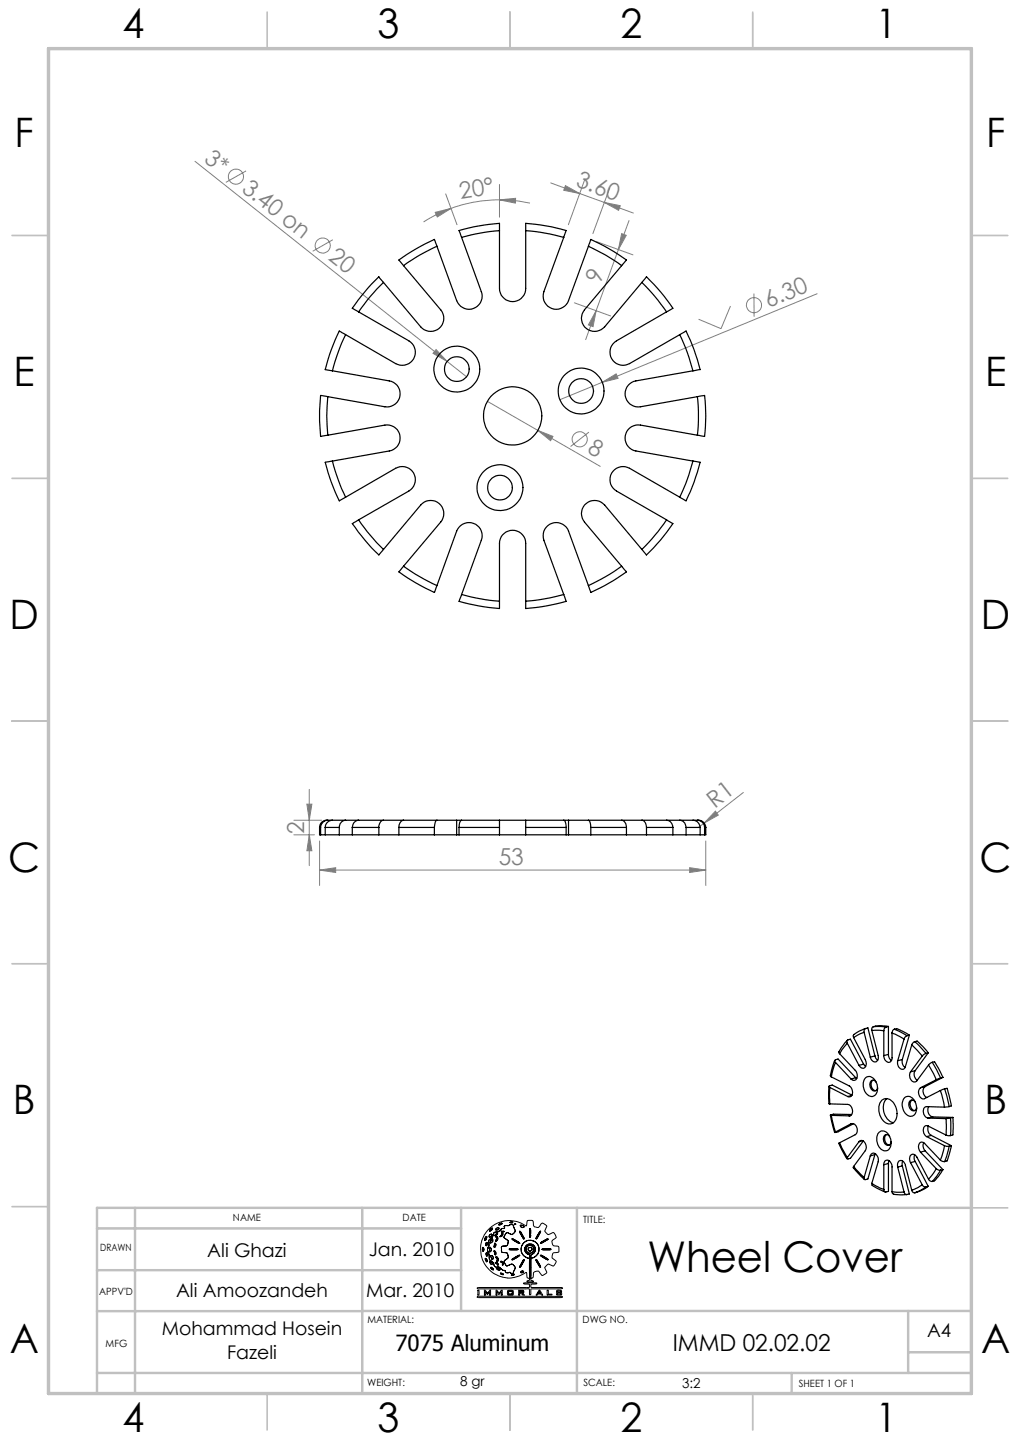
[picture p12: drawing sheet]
<svg xmlns="http://www.w3.org/2000/svg" width="210mm" height="297mm" viewBox="0 0 210 297" stroke-linecap="round" stroke-linejoin="round" font-family="sans-serif">
<g fill="none" stroke="#808080" stroke-width=".21">
<path d="M40.1 33.2l51.9 41.2M50.7 35.2l-4.2 2.4M91.8 39.9l2.3 6.4M102.8 38v6.7M113.4 37.7l5.9 2.2M116.4 38.2l2.9 1.7-3.2-.7zM119.3 39.9l5.1 1.8M120.4 36.9l-3.4 9.4M125.5 38.7l-3.4 9.4M68.5 49.4l-4.1 2.3M89.6 43.7l3.3-.8-2.9 1.8zM92.9 42.9a28.6 28.6 0 0 0-5.7 2.8"/>
<path d="M102.8 41.2l3.4-.4-.1 1zM102.8 41.2a29.6 29.6 0 0 0-9.9 1.7M102.8 41.2a30.9 30.9 0 0 1 6.3 .6M122.8 49.8l7.5 2.7M124.4 41.7l3.3 .7-.3 .9zM124.4 41.7l6 2.2M127.3 51.4l-4.6 12.6M128 48.1l.9 .4-1.6 2.9zM129.5 45.4l-2.2 6M89.8 72l2.2 2.4-2.9-1.6zM92 74.4l4.1 3.2M118.3 62.4l7.4 2.7"/>
<path d="M122.7 64l-.6 3.3-1-.4zM122.7 64l-2.1 6M124 78.7l2.9-1.7 .3 .9zM124 78.7l-8.7 3.6M150.4 63l-2 4.7-4.6-1.9M155.2 60.5l.1 4.7M168.2 60.5l-44.2 18.2M100.3 82.7l23.3 13.4M110.7 88.6l3.1 1.3-.5 .9zM121.2 89l-3.7 3M60.5 168.9h5.7M60.5 171.9h4.2"/>
<path d="M63.2 165.6h1l-.5 3.3zM63.7 162.6v15.7M63.7 171.9l.5 3.3h-1zM65.8 179.2l3.3-.5v1zM65.8 173.2v9.2M65.8 179.2h79.5M142 178.7l3.3 .5-3.3 .5zM145 169.5l-1.2 .9M145.3 173.2v9.2M147.3 167.1l.6 .8-2.9 1.6zM153 163.2l-8 6.3"/>
<circle cx="48.6" cy="36.4" r="1.55"/>
<circle cx="66.4" cy="50.6" r="1.56"/>
<circle cx="155.2" cy="62.8" r="1.56"/>
<circle cx="119.3" cy="90.5" r="1.56"/>
</g>
<g fill="none" stroke="#000" stroke-width=".21">
<path d="M99.3 257.2l.1 .4M99.6 257.2l-.2-.3-.1 .3M99.6 257.2v.3M99.6 257.5l-.1 .2-.1-.1M99.8 255.1v.2M99.9 259.1a.57 .57 0 0 1 .4 .8zM100.1 258.1l.1 .6M100.1 254.7l.1 .4M100.1 254.7l-.3 .4M100.1 258v.1M100.1 258l.3 .3M100.2 255.1l-.2 .3-.1 .1-.1-.2"/>
<path d="M100.2 258.7h.1M100.3 256h-.2v.6l.2-.2M100.3 256v.4M100.4 257.2l.1 .8M100.4 258.3l-.1 .4M100.5 253.3a6 6 0 0 1 7.9-.8l.1-1a.78 .78 0 0 1 1-.1 .78 .78 0 0 1 .3 .9 .86 .86 0 0 0 .9 .5 .86 .86 0 0 0 .7-.8l.3-.1 .8 .5-.1 .6a.84 .84 0 0 0 .5 1.3l1-.4 .4 .4a.55 .55 0 0 1 0 .8l-.6 .4v.6l.2 .5 1.1 .2 .1 1-1.1 .2a.98 .98 0 0 0-.2 1.2l.7 .6-.4 .9-.2 .1-1.1-.5-.7 .8 .4 1.1-.8 .5-.4-.4a.79 .79 0 0 0-1.1-.4 .79 .79 0 0 0-.4 1l-.1 .2-.4 .2v.4l.6 .2-1.4 .1v-.2l.4-.1 .1-.2v-.2l-.5-.2-.1-.8v-.2h-.2a5.9 5.9 0 0 1-7.8-.9 5.9 5.9 0 0 1 .1-7.9zM100.5 258l.1 .2a1.75 1.75 0 0 0 .5 1.5M100.6 256.1l.1 .4-.3 .7M100.7 257.1v-.2h.2l.2 .3M100.7 257.1l.1 .4M100.8 257.5v.3h.2M100.9 255.9l.2 .1"/>
<path d="M100.9 259.8l-.1 .2 .4 .4 .2-.1-.1-.3M100.9 259.8l.4 .2M100.9 253.2l-.1 .3 .1 .1M100.9 255.2l-.3 .3v.6M101 258.7h.4l.1 .2-.1 .5h-.1zM101 255.7l-.1 .2M101.1 254.2h.1v.3l-.2 .3-.3-.1M101.1 254.2l-.4 .5M101.1 259.7l.4 .4M101.1 257.2l-.1 .6M101.2 255.1l.3 .2M101.2 255.1l-.2 .6"/>
<path d="M101.3 252.9l-.4 .3M101.3 252.9l.1 .2M101.4 253.1l-.5 .5M101.5 255.3l-.1 .4-.3 .3M101.5 255.3v.4l-.4 .3M101.5 254.3l-.1 .6-.5 .3M101.5 254.3l-.1 .4-.5 .5M101.7 257.6l.1 .4M101.7 256.6v.3M101.8 257.6h-.1M101.8 257.6l.3 .3M101.8 256.1l.3 .2v.3l-.4 .3"/>
<path d="M101.8 256.1l-.1 .5M101.8 258l.1 .5M102.1 258.9l.1-.1 .4 .5-.2 .5h-.1l.1-.5zM102.1 260v.1M102.1 260l.3 .2M102.1 257.9v.4l-.2 .2M102.1 254.7l.3 .1 .1 .4-.4 .5 .2-.6zM102.2 253l-.1 .3h.1M102.2 254.1l.2-.2v.2M102.2 254.1l-.3 .3M102.2 253.7l-.4 .1-.3 .5M102.2 253.7l-.5 .2-.2 .4"/>
<path d="M102.3 254.3l-.3 .2-.1-.1M102.4 254.1l-.1 .2M102.6 252.8l.1 .1v.2M102.6 252.8l-.4 .2M102.7 253.1l-.5 .2M103.2 254.5l-.2 .1M103.2 253.6l.2 .2 .4-.2h-.3M103.2 253.6h.3M103.2 260l.2 .1M103.2 260l-.2-.2h.3l.2 .2M103.3 257.3v.6l.6 .1M103.3 253.1l-.7 .6h-.4"/>
<path d="M103.3 257.3v.5l.6 .2M103.3 254l-.1 .5M103.3 254l.2 .1a.55 .55 0 0 1-.6 .6l.1-.1M103.4 251.9l-.6 .2M103.4 251.9l-.5 .4h-.2l.1-.2M103.5 260l.1 .5M103.6 253l-.3 .1M103.8 259.7l.1 .5M103.9 253h-.3M103.9 258l.6 .1 .1 .6M103.9 258l.5 .1 .2 .6M103.9 252.5v.5"/>
<path d="M104 254.3l-.2 .6 .3 .3M104 254.3l-.2 .5 .3 .4M104.1 255.2l.5 .3v.4M104.5 256.5l-1.2 .2v.6M104.5 252.4l-.6 .1M104.6 259.1l-.8 .6M104.6 255.9l-.1 .6M104.6 258.7v.4M105 251.8h.6M105 257.2h1.4M105 257.2l-.2 .1 .3 .1M105 251.8l.3 .1"/>
<path d="M105.1 257.4h1.4M105.2 254.2l-.8-.3-.4 .4M105.2 252.2l.5 .2M105.2 252.2l-.7 .2M105.4 259.4l.2 .1M105.4 255.1l.3 .3 1.3 .7-.3-.3M105.4 255.1l.9 .4M105.6 251.8l-.3 .1M105.6 254.1l-.2 .2-.2-.1M105.7 252.4l.1 .5M105.8 252.9l.2 .4M106 253.8l-.4 .3"/>
<path d="M106 252.1h.2l-.3 .1zM106 253.3v.5M106 253.3l.1 .3-.1 .2M106.3 255.5l.4 .3M106.4 257.2h.2l-.1 .2M106.6 258.6l-1.2 .8M106.8 258.8l-1.2 .7M106.9 258.5l-.3 .1M106.9 258.5l.1 .1-.2 .2M107 253.7l.4 .7M107 253.6l.3 .3M107 253.6v.1"/>
<path d="M107.1 252.5l.1 .2M107.2 252.7l.2 .1M107.3 257.2v.6l.3 .6M107.3 257.2l.1 .7 .2 .5M107.3 253.9l.2 .4M107.4 254.4l.4 .8 .2-.1-.2-.4M107.5 254.3l.3 .4M107.6 252.4l-.3-.1-.2 .2M107.6 252.4l.2 .2M107.6 252.4l-.4-.1-.1 .2M107.6 258.4l.9 .6M107.7 256.1l-.4 1.1"/>
<path d="M107.7 256.1l-.3 .5-.1 .6M107.8 259.9l.2-.4-.2-.1-.8 1.4M107.8 259.9l-.3 .4M107.8 252.6l.1 .1M107.9 255.9l-.2 .2M107.9 252.7l-.5 .1M108.1 257.7l.5 .6M108.1 257v.7M108.3 257.5l.3 .4M108.5 256.8l-.2 .7M108.6 258.3l.4 .1v.6l-.1 .1-.4-.1M108.6 257.9l.7 .2"/>
<path d="M108.7 255.5l1.3 .2M108.7 255.5l-.8 .4M108.7 255.5l.6-.1 .7 .3M108.7 257.4l.5 .3M108.7 257.4l.2 .2 .3 .1M109 256.5l.7 .2 .3 .5M109 256.5l.5 .1 .5 .6M109 256.5l-.5 .3M109 256.9l-.2 .2-.1 .3M109 254.3v.4M109 254.7l.2 .1M109 256.9l.4 .1 .1 .2v.3l-.3 .2"/>
<path d="M109 256.9l-.3 .2v.3M109.1 259.2l-.1 2M109.1 259.2l.2 .1v1.8M109.2 254.3l-.1-1.3-.1 1.3M109.2 254.3l.1 .3M109.3 254.6l-.1 .2M109.4 258.4l-.1 .7M109.5 256.3h-.8l-.4 .3-.2 .4M109.5 256.3l.6 .5M109.5 256.3l-.5-.1-.5 .2-.4 .6M109.9 258.2l-.5 .2M110 257.2l-.2 .5-.5 .4"/>
<path d="M110 257.2l-.3 .7-.4 .2M110 255.7l.8 .7M110.1 256.8l.1 .3M110.2 257.7l-.3 .5M110.2 257.1v.6M110.3 258.8l-1 .3M110.3 259.5h.3l.7 1.5zM110.7 254.3l-.4 .9M110.8 256.4l.2 .7-.1 .6M110.8 256.4l.1 .5v.8M110.9 257.7l-.1 .5-.5 .6M110.9 257.7l-.2 .7-.4 .4"/>
<path d="M111 253.9l-.3 .4M111 253.9l.3-.3-.6 1.3-.4 .3M111.6 258.8l-.3-.3 .5 .2 1.1 .8-.5-.2M111.6 258.8l.4 .3M111.6 255.8l-.3 .3 .4-.2M111.7 257.2h1.5M111.7 257.2l-.1 .1 .2 .1M111.8 257.4h1.5M112 259.1l.4 .2M112 255.5l-.4 .3M112.1 255.7l-.4 .2M112.5 255.4l-.4 .3"/>
<path d="M112.6 255.2h.3l-.4 .2M112.6 255.2l-.6 .3M113.2 257.2l.2 .1-.1 .1M98.2 265.3l.2-.1h10.5v-.7h-.9l-.2-.2 2.7-.1v.2l-1.2 .1v.6l6.4 .1 .1 .2-6.4 .1-.1 1.1-.2 .1-.1-1.1-.3-.2-10.2 .1zM98.3 267h17.4l.1 .1-.3 .2h-16.9l-.4-.1zM98.4 265.7h.2v1h-.2zM99.7 265.7l.3 .1 .4 .5 .4-.6h.2v1h-.2v-.6l-.5 .5-.4-.5v.6h-.2zM101.4 261.2l.2 .2M101.4 261.2l-.3-.2-.1 .1 .6 .5v-.2M101.5 260.1l.2 .5M101.7 260.6l.3 .3M102 260.9h.7l.3 .3"/>
<path d="M102.1 260.1l.3 .3M102.1 265.7l.7 .6 .4-.5 .2-.1v1h-.2v-.6l-.4 .5-.5-.5v.6h-.2zM102.3 261.1l-.1 .2 .2 .2 .4 .1 .1-.1-.1-.2M102.3 261.1l.5 .2M102.4 260.2l.2 .3v.1l-.2-.2M103 261.2l.6 .5M103 262.2l.7 .3h-.4zM103.4 260.1v.4h.2M103.6 261.7h.3M103.9 261.7l.2 .4M103.9 260.2l.3 .5M104.1 262.1h.6"/>
<path d="M104.5 265.8l.2-.1 1 .1v.9h-1.2zM104.7 260.6l-.5 .1M104.7 265.9v.7M104.7 266.6h.7M104.7 265.9h.7M105 262l.2 .3h.5M105 262l-.3 .1M105.1 260.4l-.4 .2M105.1 260.4l.5 .1M105.4 265.9v.7M105.6 260.5l.3 .3M105.8 261.7l-.1 .6"/>
<path d="M105.9 262.5l-.1-.1-.6 .2h.4M105.9 262.5l-.3 .1M105.9 260.8l.2 .4-.3 .5M105.9 260.8l.2 .3-.3 .6M106.8 265.7l1 .1v.5l-.3 .1 .5 .3h-.4l-.4-.3h-.2v.3h-.2zM107 265.9l.6 .1M107 266.2h.6M107 265.9v.3M107 260.8v.2M107.5 261.8l-.3 .2M107.5 261.8l.3 .1M107.5 260.3l-.5 .7"/>
<path d="M107.6 266v.2M107.8 261.9l-.2 .2-.4-.1M109 261.2v2M109 263.2h.3M109.3 262.2v1M109.3 261.1v1.1M110.9 265.8h.3l.5 .9-.9-.2-.4 .2zM111.1 266l.1 .3h-.4zM112.7 265.7h.2v.9h.7v.1h-1zM114.7 265.8h.9v.2h-.2v-.1h-.6v.2l.8 .1v.5h-1l-.1-.2 .3-.1v.2h.6v-.3h-.7l-.1-.1z"/>
</g>
<g fill="none" stroke="#c0c0c0" stroke-width=".35">
<path d="M55 2.5v7.5M105 2.5v7.5M155 2.5v7.5M2.5 48.5h7.5M200 48.5h7.5M2.5 98.5h7.5M200 98.5h7.5M2.5 148.5h7.5M200 148.5h7.5M2.5 198.5h7.5M200 198.5h7.5M2.5 248.5h7.5"/>
<path d="M200 248.8h7.5M55 287v7.5M105 287v7.5M155 287v7.5"/>
</g>
<g fill="none" stroke="#c0c0c0" stroke-width=".5">
<path d="M20 253h74.9M27.8 248.8v38.2M74.6 248.8v38.2M94.9 248.8v21.2M118.8 248.8v38.2M200 248.8h-180v38.2M20 270h54.6M20 261.6h74.9M74.6 270h125.4M187 270v12.8M187 278.5h13M20 282.8h180"/>
<path d="M163 282.8v4.2"/>
</g>
<path d="M10 10h190v277h-190z" fill="none" stroke="#c0c0c0" stroke-width=".7"/>
<g fill="#808080">
<path d="M89.8 72l2.2 2.4-2.9-1.6z"/>
<path d="M124 78.7l2.9-1.7 .3 .9z"/>
<path d="M147.3 167.1l.6 .8-2.9 1.6z"/>
<path d="M110.7 88.6l3.1 1.3-.5 .9z"/>
<path d="M65.8 179.2l3.3-.5v1zM142 178.7l3.3 .5-3.3 .5z"/>
<path d="M102.8 41.2l3.4-.4-.1 1zM89.6 43.7l3.3-.8-2.9 1.8z"/>
<path d="M122.7 64l-.6 3.3-1-.4zM128 48.1l.9 .4-1.6 2.9z"/>
<path d="M63.2 165.6h1l-.5 3.3zM63.7 171.9l.5 3.3h-1z"/>
<path d="M116.4 38.2l2.9 1.7-3.2-.7zM124.4 41.7l3.3 .7-.3 .9z"/>
</g>
<g fill="none" stroke="#000" stroke-width=".25">
<path d="M79 58.2a37.2 37.2 0 0 0-5.2 6M79 58.2l-1-1.2a38.1 38.1 0 0 0-5.4 6.5l1.2 .7M83.1 54.7l7.6 9.1a2.7 2.7 0 0 1-.3 3.8 2.7 2.7 0 0 1-3.8-.3l-7.6-9.1M90 50.7a37.4 37.4 0 0 0-6.9 4M90 50.7l-.5-1.3a33.3 33.3 0 0 0-7.4 4.2l1 1.1M95 48.9l4.1 11.2a2.7 2.7 0 0 1-1.6 3.4 2.7 2.7 0 0 1-3.5-1.6l-4-11.2M102.8 47.5a39.2 39.2 0 0 0-7.8 1.4M102.8 47.5v-1.5a41.8 41.8 0 0 0-8.3 1.5l.5 1.4M102.8 47.5v11.9a2.7 2.7 0 0 0 2.7 2.7 2.7 2.7 0 0 0 2.7-2.7v-11.9M108.2 47.5a40.2 40.2 0 0 1 7.9 1.4M108.2 47.5v-1.5a41.8 41.8 0 0 1 8.4 1.5l-.5 1.4M116.1 48.9l-4.1 11.2a2.7 2.7 0 0 0 1.6 3.4 2.7 2.7 0 0 0 3.5-1.6l4-11.2"/>
<path d="M121.1 50.7a35.6 35.6 0 0 1 6.9 4M121.1 50.7l.5-1.4a43.7 43.7 0 0 1 7.4 4.2l-1 1.2M128 54.7l-7.7 9.1a2.72 2.72 0 0 0 .4 3.8 2.72 2.72 0 0 0 3.8-.3l7.7-9.1M132.2 58.2a39.5 39.5 0 0 1 5 6M132.2 58.2l.9-1.2a35.5 35.5 0 0 1 5.4 6.5l-1.3 .7M68.4 76.4l11.8 2.1a2.7 2.7 0 0 1 2.1 3.1 2.7 2.7 0 0 1-3.1 2.2l-11.7-2.1M71.2 68.9a39.3 39.3 0 0 0-2.8 7.5M71.2 68.9l-1.3-.7a33.2 33.2 0 0 0-2.9 7.9l1.4 .3M73.8 64.2l10.4 6a2.71 2.71 0 0 1 1 3.7 2.71 2.71 0 0 1-3.7 1l-10.3-6M137.2 64.2l-10.3 6a2.7 2.7 0 0 0-1 3.7 2.7 2.7 0 0 0 3.7 1l10.3-6M139.9 68.9a39.3 39.3 0 0 1 2.8 7.5M139.9 68.9l1.3-.7a37.6 37.6 0 0 1 2.9 7.9l-1.4 .3"/>
<path d="M142.7 76.4l-11.8 2.1a2.71 2.71 0 0 0-2.2 3.1 2.71 2.71 0 0 0 3.2 2.2l11.7-2.1M67.5 81.7a37.3 37.3 0 0 0 0 7.9M67.5 81.7l-1.5-.2a38.9 38.9 0 0 0 0 8.4l1.5-.3M67.5 89.6l11.7-2a2.7 2.7 0 0 1 3.1 2.2 2.7 2.7 0 0 1-2.1 3.1l-11.8 2.1M68.4 95a39.3 39.3 0 0 0 2.8 7.4M68.4 95l-1.4 .2a36.5 36.5 0 0 0 2.9 7.9l1.3-.7M142.7 95a39.3 39.3 0 0 1-2.8 7.4M142.7 95l1.4 .2a39.1 39.1 0 0 1-2.8 7.9l-1.4-.7M143.6 81.7a37.3 37.3 0 0 1 0 7.9M143.6 81.7l1.4-.2a29.8 29.8 0 0 1 0 8.4l-1.4-.3M143.6 89.6l-11.7-2a2.71 2.71 0 0 0-3.2 2.1 2.71 2.71 0 0 0 2.2 3.2l11.8 2.1M71.2 102.4l10.3-6a2.71 2.71 0 0 1 3.7 1 2.71 2.71 0 0 1-1 3.7l-10.4 6"/>
<path d="M73.8 107.1a39.5 39.5 0 0 0 5.2 6.1M73.8 107.1l-1.3 .7a40.1 40.1 0 0 0 5.5 6.5l1-1.1M79 113.2l7.6-9.2a2.7 2.7 0 0 1 3.8-.3 2.7 2.7 0 0 1 .3 3.8l-7.6 9.1M83.1 116.6a43.6 43.6 0 0 0 6.9 4M83.1 116.6l-.9 1.1a32.3 32.3 0 0 0 7.3 4.3l.5-1.4M128 116.6a41.3 41.3 0 0 1-6.9 4M128 116.6l1 1.2a43.7 43.7 0 0 1-7.4 4.2l-.5-1.4M132.2 113.2l-7.7-9.2a2.72 2.72 0 0 0-3.8-.3 2.72 2.72 0 0 0-.4 3.8l7.7 9.1M137.2 107.1a42.1 42.1 0 0 1-5 6.1M137.2 107.1l1.3 .7a29.9 29.9 0 0 1-5.5 6.5l-.8-1.1M139.9 102.4l-10.3-6a2.7 2.7 0 0 0-3.7 1.1 2.7 2.7 0 0 0 1 3.6l10.3 6M90 120.6l4-11.2a2.71 2.71 0 0 1 3.5-1.6 2.71 2.71 0 0 1 1.6 3.5l-4.1 11.1"/>
<path d="M95 122.4a39.2 39.2 0 0 0 7.8 1.4M95 122.4l-.5 1.5a41.8 41.8 0 0 0 8.3 1.4v-1.5M102.8 123.8v-11.9a2.7 2.7 0 0 1 2.7-2.7 2.7 2.7 0 0 1 2.7 2.7v11.9M116.1 122.4a40.2 40.2 0 0 1-7.9 1.4M116.1 122.4l.5 1.4a39.4 39.4 0 0 1-8.4 1.5v-1.5M121.1 120.6l-4-11.2a2.71 2.71 0 0 0-3.5-1.6 2.71 2.71 0 0 0-1.6 3.5l4.1 11.1M65.8 170.4v1.5h.2M65.8 170.4h.2M66 171.9h1M66 170.4v1.5M67 170.4h2.8M67 171.9h2.8"/>
<path d="M67 170.4v1.5M67.5 168.9h-.1a1.48 1.48 0 0 0-1.6 1.5M67.5 168.9a1.48 1.48 0 0 0-1.5 1.5M67.5 168.9h.9M68.4 168.9a1.46 1.46 0 0 0-1.4 1.5M68.4 168.9h2.8M69.8 171.9h2.7M69.8 170.4v1.5M71.2 168.9a1.38 1.38 0 0 0-1.4 1.5M71.2 168.9h2.6M72.5 170.4h5.5M72.5 171.9h5.5"/>
<path d="M72.5 170.4v1.5M73.8 168.9a1.37 1.37 0 0 0-1.3 1.5M73.8 168.9h5.2M78 171.9h4.1M78 170.4v1.5M79 168.9a1.24 1.24 0 0 0-1 1.5M79 168.9h4.1M82.1 170.4h7.3M82.1 171.9h7.3M82.1 170.4v1.5M83.1 168.9a1.21 1.21 0 0 0-1 1.5M83.1 168.9h6.9"/>
<path d="M89.4 170.4v1.5M89.4 171.9h4.6M90 168.9a1.38 1.38 0 0 0-.6 1.5M90 168.9h4M94 168.9h1M94 171.9h.5M94 168.9v3M94.5 170.4h8.3M94.5 171.9h8.3M94.5 170.4v1.5M95 168.9h7.8M95 168.9a.9 .9 0 0 0-.5 1v.5"/>
<path d="M102.8 168.9v1.5M102.8 168.9h5.4M102.8 171.9h5.4M102.8 170.4v1.5M108.2 168.9h7.9M108.2 170.4h8.4M108.2 168.9v1.5M108.2 171.9h8.4M108.2 170.4v1.5M116.1 168.9a1.32 1.32 0 0 1 .5 1.5M116.1 168.9h1M116.6 171.9h.5"/>
<path d="M116.6 170.4v1.5M117.1 168.9h4M117.1 171.9h4.5M117.1 168.9v3M121.1 168.9a.97 .97 0 0 1 .5 1v.5M121.1 168.9h6.9M121.6 170.4h7.4M121.6 171.9h7.4M121.6 170.4v1.5M128 168.9a1.29 1.29 0 0 1 1 1.5M128 168.9h4.2M129 171.9h4.1"/>
<path d="M129 170.4v1.5M132.2 168.9a1.21 1.21 0 0 1 .9 1.5M132.2 168.9h5M133.1 170.4h5.4M133.1 171.9h5.4M133.1 170.4v1.5M137.2 168.9a1.38 1.38 0 0 1 1.3 1.5M137.2 168.9h2.7M138.5 171.9h2.8M138.5 170.4v1.5M139.9 168.9a1.37 1.37 0 0 1 1.4 1.5M139.9 168.9h2.8"/>
<path d="M141.3 170.4h2.8M141.3 171.9h2.8M141.3 170.4v1.5M142.7 168.9a1.48 1.48 0 0 1 1.4 1.5M142.7 168.9h.9M143.6 168.9a1.54 1.54 0 0 1 1.7 1.5M143.6 168.9a1.46 1.46 0 0 1 1.5 1.5M144.1 171.9h1M144.1 170.4v1.5M145.1 170.4h.2M145.1 170.4v1.5M145.3 170.4v1.5h-.2"/>
<path d="M171.9 218.4a8.9 8.9 0 0 0-.9 3.3l.1 .1M172 218.8l-.9 3M172 218.8l-.2-.4 .7-.3 3.7 3.9M172 218.8l3.2 3.4M172.7 216.6l.2 .4M172.9 217l3.2 3.4a1.23 1.23 0 0 1-.3 2.1l-.6-.3M174.4 214.9l-1.5 2.1M174.4 214.9l-.1-.3 .2-.4 .6-.2 2.7 5.2M174.4 214.9l2.4 4.5M174.5 214.2l-.6 .7-1.2 1.7M175.8 213.7l2.4 4.6a1.12 1.12 0 0 1-.5 1.7h-.4l-.5-.6M177.8 219.2l.4 .4"/>
<path d="M177.8 219.2l-1 .2M177.9 212.6l-2.1 1.1M177.9 212.6l1.3 5.1M178.2 211.8a5.3 5.3 0 0 0-2.6 1.5l.2 .4M178.2 211.8l-.3 .3v.5M178.2 211.8l.5-.1 1.4 5.8M179.5 212.2l1.3 5.2a.84 .84 0 0 1-.1 1 .84 .84 0 0 1-1 .2l-.5-.9M179.5 212.2l2.5 .1M179.8 211.5l-.3 .3v.4M179.8 211.5l2.6 .1M180.1 217.5l.6 .9M180.1 217.5l-.9 .2"/>
<path d="M182 212.3v5.1M182.4 211.6l-.3 .2-.1 .5M182.9 217.2a1.51 1.51 0 0 0 .6 1.2M182.9 211.4l-2-.1-1.1 .2M182.9 217.2l-.9 .2M182.9 211.4l-.5 .2M182.9 211.4v5.8M183.7 212.8v5.1a.77 .77 0 0 1-.6 .9 .77 .77 0 0 1-1-.6l-.1-.8M183.7 212.8l2.4 1.2M184.1 212l-.3 .2-.1 .6M184.1 212l2.6 1.3M184.1 212a2.2 2.2 0 0 1 1.8 .4l1.3 .8"/>
<path d="M185.8 218.2a1.64 1.64 0 0 0 .5 1.7M185.8 218.2l-1 .3M186.1 214l-1.3 4.5M186.7 213.3l-.4 .3-.2 .4M187.2 213.2l-.5 .1M187.2 213.2l-1.4 5M187.7 215.2l-1.3 4.5a.74 .74 0 0 1-.7 .5 .74 .74 0 0 1-.7-.6l-.2-.6v-.5M187.7 215.2l2.2 2.3M188.3 214.6l-.4 .2-.2 .4M188.3 214.6l2.3 2.4M188.3 214.6l.5-.2 2.3 2.4M189.9 217.5l-2.4 3.3"/>
<path d="M190.6 217l-.7 .5M191.1 216.8l-.5 .2M191.1 216.8l-2.7 3.7M191.2 219.4l-2.4 3.2a.88 .88 0 0 1-1 .1 .88 .88 0 0 1-.5-.8v-.4l.2-.7M191.2 219.4l1.6 3M191.9 218.8l-.7 .6M191.9 218.8l1.7 3.2M191.9 218.8l.5-.1 1.7 3.2M170.7 223.8l-.1 2.4 .1 1.1 .2 .1M170.9 227.4l3.6 .1a1.34 1.34 0 0 1 1 1 1.34 1.34 0 0 1-.5 1.3h-.2M170.9 224v3.4M170.9 224l-.2-.2v-.1l.6-.2 4.1 2.1"/>
<path d="M170.9 224l3.6 1.8M171 229.7l.8 3.6M171.1 229.7l.9 3.4M171.1 221.8l3.7 1.9a1.37 1.37 0 0 1 .2 2.2l-.5-.1M171.1 229.7l3.7 .1M172.9 235.4l-.2 .1 .1 .3 1.6 2.9M172.9 235.4l1.5 3M175.2 229.8h-.4M175.2 231.5a1.29 1.29 0 0 1 1.2 .7 1.29 1.29 0 0 1-.2 1.4l-3.3 1.8M175.2 231.5l-3.2 1.6M175.3 229.5h-3.7l-.6 .2h.1M175.4 225.6l-.9 .2"/>
<path d="M175.5 231.4l-.3 .1M175.7 231.5l-3.2 1.6-.7 .2 .2-.2M176.2 222l.2 .1M176.2 222l-1 .2M176.8 235.2a.88 .88 0 0 1 1-.2 .88 .88 0 0 1 .5 .9l.1 .4-.2 .7-2.4 3.2M176.8 235.2l-2.4 3.2M177.6 234.9l-.8 .3M177.7 235l-2.6 3.6-.6 .1h-.1v-.3M178.2 222a1.53 1.53 0 0 1 2.3 1.1 1.8 1.8 0 0 1-1.1 2.7 2.53 2.53 0 0 1-1.2-3.8zM179.2 238.1a.73 .73 0 0 1 .7-.6 .73 .73 0 0 1 .7 .6l.2 .6v.6l-1.3 4.4M179.2 238.1l-1.3 4.4M179.7 222.5a1.31 1.31 0 0 0 .6 2.1"/>
<path d="M180.1 237.8l-1.4 5-.7 .2-.1-.5M180.1 237.8l-.9 .3M180.2 237.6l-.1 .2M180.4 222.9a.7 .7 0 0 0-.9-.4 .7 .7 0 0 0-.4 .9 1.04 1.04 0 0 0 1.3 1.2l.3-.6M181 233.2a1.49 1.49 0 0 1 2.3 1.1 1.85 1.85 0 0 1-.9 2.7 2.39 2.39 0 0 1-1.4-3.8zM181.6 226.6a1.81 1.81 0 0 1 2.7 1 2.7 2.7 0 0 1-.7 3.8 2.25 2.25 0 0 1-2.5-2 2.8 2.8 0 0 1 .5-2.8zM182 239.9a.76 .76 0 0 1 .5-.9 .76 .76 0 0 1 .9 .5l.3 .6v5.3M182 239.9v5.1M182.5 233.7a1.27 1.27 0 0 0 .6 2.1M182.6 226.3a3.2 3.2 0 0 0 1.3 4.9M182.9 239.6v5.8l-.6 .1-.2-.1-.1-.4M182.9 239.6l-.9 .3"/>
<path d="M183 239.1l-.1 .5M183.2 234.1a.72 .72 0 0 0-1-.3 .72 .72 0 0 0-.3 1 .92 .92 0 0 0 .3 .9 .92 .92 0 0 0 1 .1l.3-.6M185.8 239.1v1M186.2 226.1a1.39 1.39 0 0 1 2.2 .9 2.11 2.11 0 0 1-.5 2.9 1.95 1.95 0 0 1-2.1-2 2.38 2.38 0 0 1 .4-1.8zM187.5 239.5a1.05 1.05 0 0 1 .6-1.8l.7 .6 2.4 4.6M187.5 239.5l2.4 4.5M187.7 226.6a1.31 1.31 0 0 0 .6 2.1M188.3 237.8a1.44 1.44 0 0 0 .1 1.4M188.4 220.5a1.47 1.47 0 0 0 .4 2M188.4 227a.73 .73 0 0 0-1-.3 .73 .73 0 0 0-.3 .9 .92 .92 0 0 0 .4 1 .92 .92 0 0 0 1 0l.2-.5M188.4 220.5l-.9 .3M188.4 239.2l-.9 .3"/>
<path d="M188.4 239.2l2.7 5.1M189.5 224a1.35 1.35 0 0 0-.3 1.4 1.35 1.35 0 0 0 1.1 .9l3.3-1.7M189.5 237.3a1.23 1.23 0 0 1 .3-2.1l.5 .2 3.3 3.5M189.5 237.3l3.3 3.4M190.2 235.4a1.43 1.43 0 0 0 .3 1.6M190.5 223.8a1.4 1.4 0 0 0 .3 2.3M190.5 223.8l-1 .2M190.5 237l-1 .3M190.5 237l3.6 3.9M190.8 234.1l3.7 1.9M191.1 230.3l3.7 .1M191.2 231.9a1.48 1.48 0 0 0 .5 2"/>
<path d="M191.2 227.9a1.47 1.47 0 0 0 .8 2.1M191.7 233.9l-.9 .2M191.7 233.9l4.2 2.1M192 230l-.9 .3M192 230l4.2 .1M192.8 222.4l-3.3 1.6M193.6 224.6l.9 3.4M193.6 238.9l.9 .4M193.6 222l-.8 .4M194.1 221.9l-.5 .1M194.1 221.9l-3.6 1.9M194.5 228l-3.7-.1a1.24 1.24 0 0 0-.2 2.2l.5 .2"/>
<path d="M194.5 236l-.9 2.9M194.5 236l.9 .1M194.5 224.3l-.9 .3M194.5 224.3l.9 3.6M194.5 224.3l.5-.1 .4 1.3 .5 2.3-.5 .1M194.8 230.4v3.4M194.8 233.8l-3.7-1.9a.83 .83 0 0 0-.9 .3 .83 .83 0 0 0-.1 1l.3 .5 .4 .4M194.8 233.8l.9 .1M195.4 227.9l-.9 .1M195.4 236.1l-.9 3.2M195.7 230.3l-.9 .1M195.7 230.3v3.6"/>
<path d="M195.9 236l-.9 3.1-.5 .2M195.9 236l-.5 .1M196.2 230.1v3.6l-.5 .2M196.2 230.1l-.5 .2M175.8 240.2l-.1 .1a9.6 9.6 0 0 0 2.3 2.6M175.8 240.2l2.1 2.3M179.5 243.7l.1 .5 2.6 1.3M179.5 243.7l2.5 1.3M183.7 245.4v.4a5.5 5.5 0 0 0 3 .2M183.7 245.4l.9 .2 1.5-.1M184.8 240.4a.92 .92 0 0 1 .8-1.4l.5 .3 .3 .5 1.3 5.3M184.8 240.4l1.3 5.1"/>
<path d="M185.8 240.1l-1 .3M185.8 240.1l1.4 5.8-.5 .1M186.1 245.5l.2 .4 .4 .1M187.7 245.1l.3 .5 .3 .1M189.9 244l-.8 .5-1.4 .6M189.9 244l.2 .4 .5 .1M190.6 244.5l-2.3 1.2M191.1 244.3l-1.1 .7-1.7 .7M191.1 244.3l-.5 .2M191.2 242.9l.2 .3 .5 .1M192.8 240.7l-1.6 2.2M192.8 240.7l.3 .2 .5 .1"/>
<path d="M193.6 241l-1.7 2.3M194.1 240.9l-1.4 2.1-.8 .3M194.1 240.9l-.5 .1"/>
<circle cx="94" cy="76" r="2.55"/>
<circle cx="94" cy="76" r="4.7"/>
<circle cx="105.5" cy="85.7" r="6"/>
<circle cx="119.6" cy="80.5" r="4.7"/>
<circle cx="119.6" cy="80.5" r="2.56"/>
<circle cx="102.9" cy="100.4" r="4.7"/>
<circle cx="102.9" cy="100.4" r="2.54"/>
</g>
<text font-size="8.7" x="133.3" y="261.9">Wheel Cover</text>
<g font-size="8.4">
<text x="25.2" y="7.9">4</text>
<text x="77.7" y="7.9">3</text>
<text x="127.7" y="7.9">2</text>
<text x="180.2" y="7.9">1</text>
<text x="3" y="30.3">F</text>
<text x="203" y="30.3">F</text>
<text x="2.8" y="79.5">E</text>
<text x="202.8" y="79.5">E</text>
<text x="2" y="129.5">D</text>
<text x="202" y="129.5">D</text>
<text x="1.7" y="179.5">C</text>
<text x="201.7" y="179.5">C</text>
<text x="2.7" y="229.5">B</text>
<text x="202.7" y="229.5">B</text>
<text x="2" y="278.8">A</text>
<text x="202" y="278.8">A</text>
<text x="25.2" y="294.9">4</text>
<text x="77.7" y="294.9">3</text>
<text x="127.7" y="294.9">2</text>
<text x="180.2" y="294.9">1</text>
</g>
<g font-size="4.8" fill="#808080">
<text x="41.9" y="33.1" transform="rotate(38 41.9 33.1)">3*</text>
<text x="49.6" y="39.3" transform="rotate(38 49.6 39.3)">3.40 on</text>
<text x="94.8" y="40.9" transform="rotate(-9 94.8 40.9)">20°</text>
<text x="118.4" y="38.3" transform="rotate(20 118.4 38.3)">3.60</text>
<text x="67.4" y="53.4" transform="rotate(38 67.4 53.4)">20</text>
<text x="123.6" y="58.5" transform="rotate(-70 123.6 58.5)">9</text>
<text x="158.3" y="63.4" transform="rotate(-22 158.3 63.4)">6.30</text>
<text x="120.8" y="93.2" transform="rotate(30 120.8 93.2)">8</text>
<text x="147.2" y="166.6" transform="rotate(-38 147.2 166.6)">R1</text>
<text x="62.6" y="171.7" transform="rotate(-90 62.6 171.7)">2</text>
<text x="102.7" y="178.1">53</text>
</g>
<text font-size="4.8" x="138.5" y="278.2">IMMD 02.02.02</text>
<text font-size="4.6" x="81.4" y="278.2">7075 Aluminum</text>
<g font-size="3.9">
<text x="42.7" y="258.9">Ali Ghazi</text>
<text x="75.9" y="258.6">Jan. 2010</text>
<text x="36.2" y="267.1">Ali Amoozandeh</text>
<text x="75.4" y="267.1">Mar. 2010</text>
<text x="33.3" y="275.1">Mohammad Hosein</text>
<text x="190.9" y="275.5">A4</text>
<text x="46.8" y="279.9">Fazeli</text>
</g>
<g font-size="2.8">
<text x="94.7" y="285.6">8 gr</text>
<text x="140.4" y="285.8">3:2</text>
</g>
<g font-size="2.1">
<text x="48" y="251.5">NAME</text>
<text x="82.9" y="251.5">DATE</text>
<text x="120.1" y="251.9">TITLE:</text>
<text x="20.6" y="257.7">DRAWN</text>
<text x="20.4" y="266.6">APPV'D</text>
<text x="75.6" y="272.5">MATERIAL:</text>
<text x="120" y="272.5">DWG NO.</text>
<text x="21.8" y="277.4">MFG</text>
<text x="75.6" y="285.5">WEIGHT:</text>
<text x="120.1" y="285.5">SCALE:</text>
<text x="164.5" y="285.6">SHEET 1 OF 1</text>
</g>
</svg>
